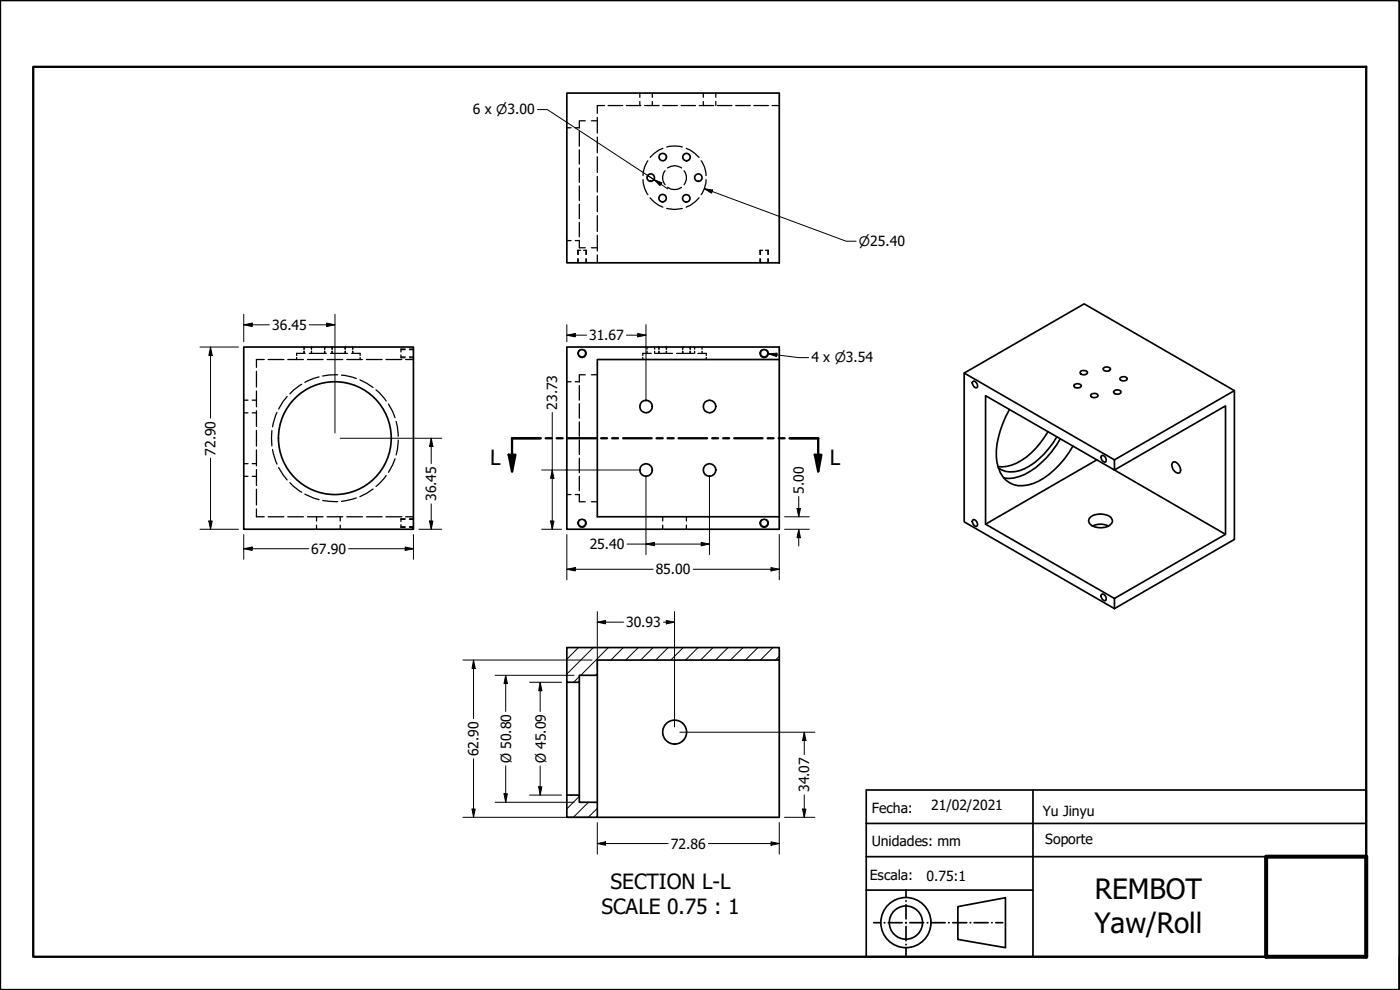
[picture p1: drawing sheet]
<svg xmlns="http://www.w3.org/2000/svg" width="420mm" height="297mm" viewBox="0 0 420 297" stroke-linecap="round" stroke-linejoin="round" font-family="sans-serif">
<!-- layer: Hatch (ANSI) -->
<g fill="none" stroke="#000" stroke-width=".3">
<path d="M173.6 194.3l-3.5 3.5M178.1 194.3l-8 7.9M182.6 194.3l-8.3 8.3M187.1 194.3l-3.8 3.7M191.6 194.3l-3.8 3.7M196 194.3l-3.7 3.7M200.5 194.3l-3.7 3.7M205 194.3l-3.7 3.7M209.5 194.3l-3.8 3.7M214 194.3l-3.8 3.7M218.5 194.3l-3.7 3.7M223 194.3l-3.8 3.7"/>
<path d="M227.5 194.3l-3.8 3.7M232 194.3l-3.8 3.7M233.9 196.9l-1.2 1.1M173.9 203l-1.8 1.7M179.3 202.1l-.5 .5M173.9 238.9l-3.8 3.8M176.6 240.7l-4.5 4.5M179.3 242.6l-2.8 2.6"/>
</g>
<!-- layer: Hidden (ANSI) -->
<g fill="none" stroke="#000" stroke-width=".38">
<path d="M170.1 38.3h1.3M172.7 38.3h1.2M173.9 39.5v4.4M175.6 36.2h-1.7v2.2M177.5 36.2h1.8M179.3 35.2v4.7M181.4 31.7h-2.1v2.3M182.5 31.7h4.4M188 31.7h4.3M192 27.9v1.3M192 30.5v1.2M193.4 31.7h4.4"/>
<path d="M195.8 27.9v1.3M195.8 30.5v1.2M198.9 31.7h4.4M204.4 31.7h4.3M209.9 31.7h4.3M211.1 27.9v1.3M211.1 30.5v1.2M214.8 27.9v1.3M214.8 30.5v1.2M215.3 31.7h4.3M220.8 31.7h4.4M226.3 31.7h4.3"/>
<path d="M231.7 31.7h2.2M173.9 44.9v4.4M173.9 50.4v4.3M173.9 55.8v4.4M179.3 41.1v4.7M179.3 47v4.7M179.3 52.9v4.7M179.3 58.8v4.7M193 53.9a8.3 8.3 0 0 0 1.4 4.5M194.4 48.2a7.8 7.8 0 0 0-1.4 4.5M195.1 59.4a8.5 8.5 0 0 0 3.8 2.8M198.9 44.5a9.3 9.3 0 0 0-3.8 2.7"/>
<path d="M199.6 51.2a3.3 3.3 0 0 0 0 4.2M200.1 44.1a8.9 8.9 0 0 1 4.7 0M200.3 56.2a3.5 3.5 0 0 0 4.2 0M200.3 50.4a3.5 3.5 0 0 1 4.2 0M205.3 51.2a3.3 3.3 0 0 1 0 4.2M205.9 44.5a10.4 10.4 0 0 1 3.9 2.7M209.8 59.4a9.4 9.4 0 0 1-3.9 2.8M210.4 48.2a7.8 7.8 0 0 1 1.5 4.5M211.9 53.9a8.3 8.3 0 0 1-1.5 4.5M170.1 72.2h1.3M172.7 72.2h1.2M173.4 75.1h.8"/>
<path d="M173.5 75.1v1.3M173.5 77.6v1.3M173.9 61.3v4.3M173.9 66.7v4.3M173.9 72.1v2.2h1.7M175.1 75.1h.9M175.8 75.1v1.3M175.8 77.6v1.3M177.5 74.3h1.8M179.3 64.7v4.8M179.3 70.6v4.7M179.3 76.5v2.4"/>
<path d="M200.1 62.5a8.9 8.9 0 0 0 4.7 0M228 75.1h.9M228.2 75.1v1.3M228.2 77.6v1.3M229.7 75.1h.9M230.4 75.1v1.3M230.4 77.6v1.3M77 111.4v4.7M77 117.3v4.7M79.3 107.9h-2.3v2.3M80.5 107.9h4.7M86.2 119l-1.2 1.4-1.4 2.3"/>
<path d="M86.4 107.9h4.7M89 107.2v.7M90.6 115.3l-2.5 1.7-1.1 1.2M91.2 104.1v.7M91.2 105.4v.6M91.6 106h-2.6v.7M92.3 107.9h4.7M92.8 106h5.1M93.5 104.1v.7M93.5 105.4v.6M95.8 113.1l-1.6 .4-2.7 1.2M97.4 104.1v.7"/>
<path d="M97.4 105.4v.6M97.5 104.1v.7M97.5 105.4v.6M98.2 107.9h4.7M99.2 106h5.1M99.6 104.1v.7M99.6 105.4v.6M99.7 104.1v.7M99.7 105.4v.6M101.3 112.4l-2.6 .1-1.9 .3M102.5 112.6l3.2 .5 1.2 .5M103.6 104.1v.7"/>
<path d="M103.6 105.4v.6M104.1 107.9h4.7M105.5 106h2.6v.7M105.9 104.1v.7M105.9 105.4v.6M108 114l4 2.3M108.1 107.2v.7M110 107.9h4.7M112.8 117l1 .8 2.1 2.5M115.8 107.9h4.8M120.3 107.1h1.3M120.3 104.9h1.3"/>
<path d="M120.3 104.7v.9M120.3 106.5v.9M121.7 107.9h2.4M122.9 107.1h1.2M122.9 104.9h1.2M170.1 114.5h1.3M173.9 115.7v4.4M175.6 112.4h-1.7v2.2l-1.2-.1M177.5 112.4h1.8M192.9 107.2v.7M194.2 104.1v.7M194.2 105.4v.6"/>
<path d="M195.5 106h-2.6v.7M196.5 104.1v.7M196.5 105.4v.6M196.7 106h5.1M197.7 104.1v.7M197.7 105.4v.6M200 104.1v.7M200 105.4v.6M203.1 106h5.1M204.9 104.1v.7M204.9 105.4v.6M207.1 104.1v.7"/>
<path d="M207.1 105.4v.6M208.5 104.1v.7M208.5 105.4v.6M209.4 106h2.6v.7M210.7 104.1v.7M210.7 105.4v.6M212 107.2v.7M73.2 123.9h1.2M73.2 120.1h1.2M73.2 139.1h1.2M75.7 123.9h1.3M75.7 120.1h1.3"/>
<path d="M75.7 139.1h1.3M77 123.2v4.7M77 129.1v4.7M77 135v4.7M81.6 129.2v4.6M81.8 134.9l1.3 4.3M83.1 123.7l-1.3 4.4M116.6 121.2l1.3 2.3 .7 1.8M118.6 137.7l-2 4M118.9 126.4l.4 1.6 .2 2.9M119.5 132.1l-.2 2.9-.4 1.5M173.9 121.1v4.4"/>
<path d="M173.9 126.6v4.3M173.9 132v4.4M173.9 137.5v4.3M73.2 142.9h1.2M75.7 142.9h1.3M77 152.7v2.4h2.3M77 140.9v4.8M77 146.8v4.7M80.5 155.1h4.7M83.6 140.3l2.6 3.7M86.4 155.1h4.7M87 144.8l1.1 1.2 2.5 1.7"/>
<path d="M91.5 148.3l2.7 1.2 1.6 .4M92.3 155.1h4.7M95 155.1v1.2M95 157.6v1.2M96.8 150.2l4.5 .3M98.2 155.1h4.7M102.1 155.1v1.2M102.1 157.6v1.2M104.1 155.1h4.7M106.9 149.4l-4.4 1M110 155.1h4.7M112 146.7l-4 2.3"/>
<path d="M115.8 155.1h4.8M115.9 142.7l-3.1 3.3M120.3 158h1.3M120.3 155.8h1.3M120.3 155.6v.9M120.3 157.4v.9M121.7 155.1h2.4M122.9 158h1.2M122.9 155.8h1.2M170.1 148.4h1.3M172.7 148.4h1.2M173.9 142.9v4.3"/>
<path d="M173.9 148.3v2.2h1.7M177.5 150.5h1.8M198.9 155.1v1.2M198.9 157.6v1.2M206 155.1v1.2M206 157.6v1.2"/>
</g>
<!-- layer: Hidden Narrow (ANSI) -->
<g fill="none" stroke="#000" stroke-width=".3">
<path d="M173.4 75.1v1.3M173.4 77.6v1.3M176 75.1v1.3M176 77.6v1.3M228 75.1v1.3M228 77.6v1.3M230.6 75.1v1.3M230.6 77.6v1.3M120.3 107.4h1.3M120.3 104.7h1.3M122.9 107.4h1.2M122.9 104.7h1.2"/>
<path d="M173.9 105a1.33 1.33 0 0 0-.2 1.9 1.33 1.33 0 0 0 2 0 1.33 1.33 0 0 0-.2-1.9M228.6 105a1.32 1.32 0 0 0-.3 1.9 1.32 1.32 0 0 0 2 0 1.32 1.32 0 0 0-.2-1.9M120.3 158.3h1.3M120.3 155.6h1.3M122.9 158.3h1.2M122.9 155.6h1.2M173.9 155.9a1.33 1.33 0 0 0-.2 1.9 1.33 1.33 0 0 0 2 0 1.33 1.33 0 0 0-.2-1.9M228.6 155.9a1.32 1.32 0 0 0-.3 1.9 1.32 1.32 0 0 0 2 0 1.32 1.32 0 0 0-.2-1.9"/>
</g>
<!-- layer: Visible (ANSI) -->
<g fill="none" stroke="#000" stroke-width=".51">
<path d="M170.1 27.9h63.8v51h-63.8zM73.2 104.1h50.9v54.7h-50.9zM179.3 107.9h54.6v47.2h-54.6zM233.9 107.9v-3.8h-63.8v54.7h63.8v-3.7M289.4 111.9l36-20.7 45.1 26M291.9 114.5l.3-.2a1.34 1.34 0 0 1 1 2 1.38 1.38 0 0 1-1.3-1.8zM322.5 115.4a1.45 1.45 0 0 1 2 .3 1.28 1.28 0 0 1-1.1 .7 1.28 1.28 0 0 1-1.1-.8zM324.4 111.4l.4-.2a1.37 1.37 0 0 1 1.6 .5 1.21 1.21 0 0 1-1.1 .8 1.21 1.21 0 0 1-1.1-.8zM327.5 118.3a1.45 1.45 0 0 1 2.1 .4 1.4 1.4 0 0 1-2.3 .2zM331.2 110.4a1.2 1.2 0 0 1 2 .5 1.36 1.36 0 0 1-2.2-.2zM334.5 117.2a1.1 1.1 0 0 1 1.1-.3 1.1 1.1 0 0 1 .8 1 1.33 1.33 0 0 1-2.2-.4zM336.3 113.3a1.51 1.51 0 0 1 2 .3 1.21 1.21 0 0 1-1.1 .7 1.21 1.21 0 0 1-1.1-.8z"/>
<path d="M303 122.9a26.1 26.1 0 0 0-3.8 15.9 7.8 7.8 0 0 0 6.3 6.9 14.1 14.1 0 0 0 11-4.8 28.7 28.7 0 0 0 5.5-7.1M314.5 129.5a21.9 21.9 0 0 1-10.9 10.1l-1.5 .3-2.6 .1M317.2 131a22.6 22.6 0 0 1-11.2 10.2 7.3 7.3 0 0 1-6.4-.8M318.2 131.7a25.1 25.1 0 0 1-12.3 11.3l-1.7 .4h-3M329.2 138l-33.4 19.3M330.5 136.8l.3-.2a1.37 1.37 0 0 1 1.1 2 1.33 1.33 0 0 1-1.4-1.8zM334.5 138l-45.1-26.1v44.7l45.1 26M334.5 138l36-20.8v44.6l-36 20.8M334.5 138v3M352 138.7a1.8 1.8 0 0 1 2.2 1.7l.1 .6-.4 .9a2.16 2.16 0 0 1-1.9-3.2zM291.9 156.1l.3-.2a1.38 1.38 0 0 1 1 1.9 1.18 1.18 0 0 1-1.4-1.4zM295.8 157.3l38.7 22.3"/>
<path d="M326.9 155.6a5 5 0 0 1 6.5-.3 1.35 1.35 0 0 1-.3 2.2 4.8 4.8 0 0 1-6.3-.8zM327.9 157.8a5.4 5.4 0 0 1 4.8 0M334.5 141l-38.7-22.3v38.6M334.5 141l33.3-19.2v38.5l-33.3 19.3M334.5 141l33.3 19.3M330.5 178.4l.3-.2a1.37 1.37 0 0 1 1.1 2 1.33 1.33 0 0 1-1.4-1.8zM334.5 179.6v3M233.9 198h-54.6v4.6h-5.4v2.1h-3.8v-10.4h63.8v50.9h-54.6M170.1 204.7v33.9M173.9 204.7v33.9M179.3 202.6v38.1M170.1 238.6h3.8v2.1h5.4v4.5h-9.2z"/>
<circle cx="195.3" cy="53.3" r="1.11"/>
<circle cx="198.9" cy="59.5" r="1.11"/>
<circle cx="198.9" cy="47.1" r="1.14"/>
<circle cx="206" cy="59.5" r="1.11"/>
<circle cx="206" cy="47.1" r="1.11"/>
<circle cx="209.6" cy="53.3" r="1.11"/>
<circle cx="174.7" cy="106" r="1.11"/>
<circle cx="229.3" cy="106" r="1.11"/>
<circle cx="100.5" cy="131.5" r="16.9"/>
<circle cx="193.9" cy="121.9" r="1.88"/>
<circle cx="212.9" cy="121.9" r="1.88"/>
<circle cx="174.7" cy="156.9" r="1.11"/>
<circle cx="193.9" cy="141" r="1.88"/>
<circle cx="212.9" cy="141" r="1.88"/>
<circle cx="229.3" cy="156.9" r="1.11"/>
<circle cx="202.5" cy="219.7" r="3.6"/>
</g>
<!-- layer: Section Line (ANSI) -->
<g fill="none" stroke="#000" stroke-width=".7">
<path d="M152.7 136.4h2l-1 5.1zM162.2 131.5h-8.5v10M163.8 131.5h1.7M167.1 131.5h1.7M170.4 131.5h8.5M180.4 131.5h1.8M183.7 131.5h1.8M187 131.5h8.6M197 131.5h1.9M200.3 131.5h1.9M203.6 131.5h8.6M213.7 131.5h1.8"/>
<path d="M217 131.5h1.8M220.3 131.5h8.6M230.4 131.5h1.8M233.7 131.5h1.8M237 131.5h8.6v10M244.5 136.4h2l-.9 5.1z"/>
</g>
<g fill="#000">
<path d="M152.7 136.4h2l-1 5.1z" fill-rule="evenodd"/>
<path d="M244.5 136.4h2l-.9 5.1z" fill-rule="evenodd"/>
</g>
<!-- layer: Border (ANSI) -->
<path d="M0 0h420v297h-420zM10 20.1h400v267h-400z" fill="none" stroke="#000" stroke-width=".7"/>
<!-- layer: Title (ANSI) -->
<g fill="none" stroke="#000" stroke-width=".51">
<path d="M260 237h150v50.1h-150zM310 237v50.1M260 257h150M260 247.1h150M260 267.1h50M262.2 276.8h2.1M265.4 276.8h.2M266.6 276.8h4.2M271.8 276.8h.2M271.9 267.1v2.1M271.9 270.2v.2M271.9 271.4v4.3"/>
<path d="M271.9 276.8v.2M271.9 278v4.2M273 276.8h4.2M278.3 276.8h.1M279.5 276.8h4.2M284.7 276.8h.2M285.9 276.8h4.2M287.5 272l14.3-2.6v14.9l-14.3-2.4zM291.1 276.8h.2M292.4 276.8h4.1M297.6 276.8h.2M298.8 276.8h2.1"/>
<path d="M271.9 283.3v.2M271.9 284.5v2.2M420 287.1v9.9h-10"/>
<circle cx="271.9" cy="276.8" r="7.5"/>
<circle cx="271.9" cy="276.8" r="5"/>
</g>
<path d="M380 257h30v30.1h-30z" fill="none" stroke="#000" stroke-width="1.2"/>
<!-- layer: Dimension (ANSI) -->
<g fill="none" stroke="#000" stroke-width=".3">
<path d="M161.3 32.9h3l32 21M194.4 52.7l1.9 1.2M196.3 53.9l2.3 .9-.5 .9zM196.3 53.9l4.1 2.8M211.4 56.6l2.5 .4-.3 1zM211.4 56.6l42.5 15.8h3M73.2 97.5l2.5-.5v1zM73.2 94.3v8.2M73.2 97.5h7.6M92.8 97.5h7.7M98 97l2.5 .5-2.5 .5zM100.5 94.3v35.6"/>
<path d="M170.1 97.4v5.1M193.9 97.4v23M60 104.1h11.6M63.2 104.1l.5 2.6h-1zM63.2 104.1v21.4M170.1 100.6l2.6-.5v1zM170.1 100.6h5.9M188 100.6h5.9M191.4 100.1l2.5 .5-2.5 .5zM230.6 106.2l2.6-.2-.2 1zM230.6 106.2l9.1 1.1h3M63.2 137.5v21.3"/>
<path d="M102.1 131.5h30.5M129.4 131.5l.5 2.5h-1zM129.4 131.5v7.6M165.7 123.7v35.1M60 158.8h11.6M62.7 156.3h1l-.5 2.5zM125.7 158.8h6.9M128.9 156.3h1l-.5 2.5zM129.4 151.2v7.6M162.6 158.8h5.9M162.6 141h29.7M165.2 156.3h1l-.5 2.5z"/>
<path d="M165.7 141l.5 2.5h-1zM193.9 142.6v23.8M212.9 142.6v23.8M235.5 158.8h7.4M235.5 155.1h7.4M239.2 152.6h1l-.5 2.5zM239.7 158.8l.5 2.5h-1zM239.7 149v6.1M239.7 158.8v5M73.2 164.6l2.5-.5v1zM73.2 164.6h19.4M73.2 160.4v7.4"/>
<path d="M104.6 164.6h19.5M121.6 164.1l2.5 .5-2.5 .5zM124.1 160.4v7.4M170.1 170.8l2.6-.5v1zM170.1 160.4v13.6M170.1 170.8h25.9M188.2 163.2h24.7M193.9 163.2l2.5-.5v1.1zM208 170.8h25.9M210.4 162.7l2.5 .5-2.5 .6zM231.4 170.3l2.5 .5-2.5 .5zM233.9 160.4v13.6"/>
<path d="M138.9 198h38.8M142.1 198l.5 2.6h-.9zM142.1 198v17.6M179.3 186.7l2.4-.5v1zM179.3 186.7h7.8M179.3 183.5v17.5M199.1 186.7h3.3M200 186.2l2.4 .5-2.4 .5zM202.4 183.5v34.6M148.6 202.6h23.7M151.8 202.6l.5 2.5h-1zM151.8 202.6v10.9"/>
<path d="M158.9 204.7h9.6M162.1 204.7l.5 2.5h-.9zM162.1 204.7v8.8M204 219.7h40.5M241.4 219.7l.5 2.5h-1zM241.4 219.7v6.7M142.1 227.6v17.6M151.3 238.2h1l-.5 2.5zM151.8 229.8v10.9M158.9 238.6h9.6M161.7 236.1h.9l-.5 2.5zM162.1 229.8v8.8"/>
<path d="M241.4 238.5v6.7M138.9 245.2h38.8M141.7 242.7h.9l-.5 2.5zM148.6 240.7h23.7M179.3 253.1l2.4-.5v1zM179.3 246.8v9.5M179.3 253.1h21.2M212.6 253.1h21.3M231.4 252.6l2.5 .5-2.5 .5zM233.9 246.8v9.5M235.5 245.2h9M240.9 242.7h1l-.5 2.5z"/>
</g>
<g fill="#000">
<path d="M196.3 53.9l2.3 .9-.5 .9z" fill-rule="evenodd"/>
<path d="M211.4 56.6l2.5 .4-.3 1z" fill-rule="evenodd"/>
<path d="M73.2 97.5l2.5-.5v1z" fill-rule="evenodd"/>
<path d="M98 97l2.5 .5-2.5 .5z" fill-rule="evenodd"/>
<path d="M63.2 104.1l.5 2.6h-1z" fill-rule="evenodd"/>
<path d="M170.1 100.6l2.6-.5v1z" fill-rule="evenodd"/>
<path d="M191.4 100.1l2.5 .5-2.5 .5z" fill-rule="evenodd"/>
<path d="M230.6 106.2l2.6-.2-.2 1z" fill-rule="evenodd"/>
<path d="M129.4 131.5l.5 2.5h-1z" fill-rule="evenodd"/>
<path d="M62.7 156.3h1l-.5 2.5z" fill-rule="evenodd"/>
<path d="M128.9 156.3h1l-.5 2.5z" fill-rule="evenodd"/>
<path d="M165.2 156.3h1l-.5 2.5z" fill-rule="evenodd"/>
<path d="M165.7 141l.5 2.5h-1z" fill-rule="evenodd"/>
<path d="M239.2 152.6h1l-.5 2.5z" fill-rule="evenodd"/>
<path d="M73.2 164.6l2.5-.5v1z" fill-rule="evenodd"/>
<path d="M121.6 164.1l2.5 .5-2.5 .5z" fill-rule="evenodd"/>
<path d="M170.1 170.8l2.6-.5v1z" fill-rule="evenodd"/>
<path d="M193.9 163.2l2.5-.5v1.1z" fill-rule="evenodd"/>
<path d="M210.4 162.7l2.5 .5-2.5 .6z" fill-rule="evenodd"/>
<path d="M231.4 170.3l2.5 .5-2.5 .5z" fill-rule="evenodd"/>
<path d="M239.7 158.8l.5 2.5h-1z" fill-rule="evenodd"/>
<path d="M179.3 186.7l2.4-.5v1z" fill-rule="evenodd"/>
<path d="M200 186.2l2.4 .5-2.4 .5z" fill-rule="evenodd"/>
<path d="M142.1 198l.5 2.6h-.9z" fill-rule="evenodd"/>
<path d="M151.8 202.6l.5 2.5h-1z" fill-rule="evenodd"/>
<path d="M162.1 204.7l.5 2.5h-.9z" fill-rule="evenodd"/>
<path d="M151.3 238.2h1l-.5 2.5z" fill-rule="evenodd"/>
<path d="M161.7 236.1h.9l-.5 2.5z" fill-rule="evenodd"/>
<path d="M241.4 219.7l.5 2.5h-1z" fill-rule="evenodd"/>
<path d="M141.7 242.7h.9l-.5 2.5z" fill-rule="evenodd"/>
<path d="M179.3 253.1l2.4-.5v1z" fill-rule="evenodd"/>
<path d="M231.4 252.6l2.5 .5-2.5 .5z" fill-rule="evenodd"/>
<path d="M240.9 242.7h1l-.5 2.5z" fill-rule="evenodd"/>
</g>
<g font-size="8.4">
<text x="328.5" y="269.9">REMBOT</text>
<text x="328.5" y="279.9">Yaw/Roll</text>
</g>
<g font-size="6.3">
<text x="147.1" y="139.6">L</text>
<text x="249" y="139.6">L</text>
<text x="183.3" y="266.7">SECTION L-L</text>
<text x="180.5" y="274.2">SCALE 0.75 : 1</text>
</g>
<g font-size="4.2">
<text x="141.9" y="34.3">6 x ⌀3.00</text>
<text x="81.7" y="99">36.45</text>
<text x="176.8" y="102.1">31.67</text>
<text x="243.5" y="108.8">4 x ⌀3.54</text>
<text x="167.3" y="122.9" transform="rotate(-90 167.3 122.9)">23.73</text>
<text x="64.7" y="136.7" transform="rotate(-90 64.7 136.7)">72.90</text>
<text x="241.2" y="148.1" transform="rotate(-90 241.2 148.1)">5.00</text>
<text x="130.9" y="150.4" transform="rotate(-90 130.9 150.4)">36.45</text>
<text x="93.4" y="166.2">67.90</text>
<text x="177" y="164.8">25.40</text>
<text x="196.8" y="172.3">85.00</text>
<text x="187.9" y="188.2">30.93</text>
<text x="143.6" y="226.9" transform="rotate(-90 143.6 226.9)">62.90</text>
<text x="153.4" y="229" transform="rotate(-90 153.4 229)">Ø 50.80</text>
<text x="163.8" y="229" transform="rotate(-90 163.8 229)">Ø 45.09</text>
<text x="242.9" y="237.7" transform="rotate(-90 242.9 237.7)">34.07</text>
<text x="261.6" y="244">Fecha:</text>
<text x="279.5" y="243.1">21/02/2021</text>
<text x="312.9" y="244.9">Yu Jinyu</text>
<text x="201.4" y="254.6">72.86</text>
<text x="261.6" y="253.8">Unidades: mm</text>
<text x="313.7" y="253.4">Soporte</text>
<text x="261" y="264">Escala:</text>
<text x="278.1" y="264.2">0.75:1</text>
</g>
<text font-size="3.9" x="257.7" y="73.8">⌀25.40</text>
</svg>
